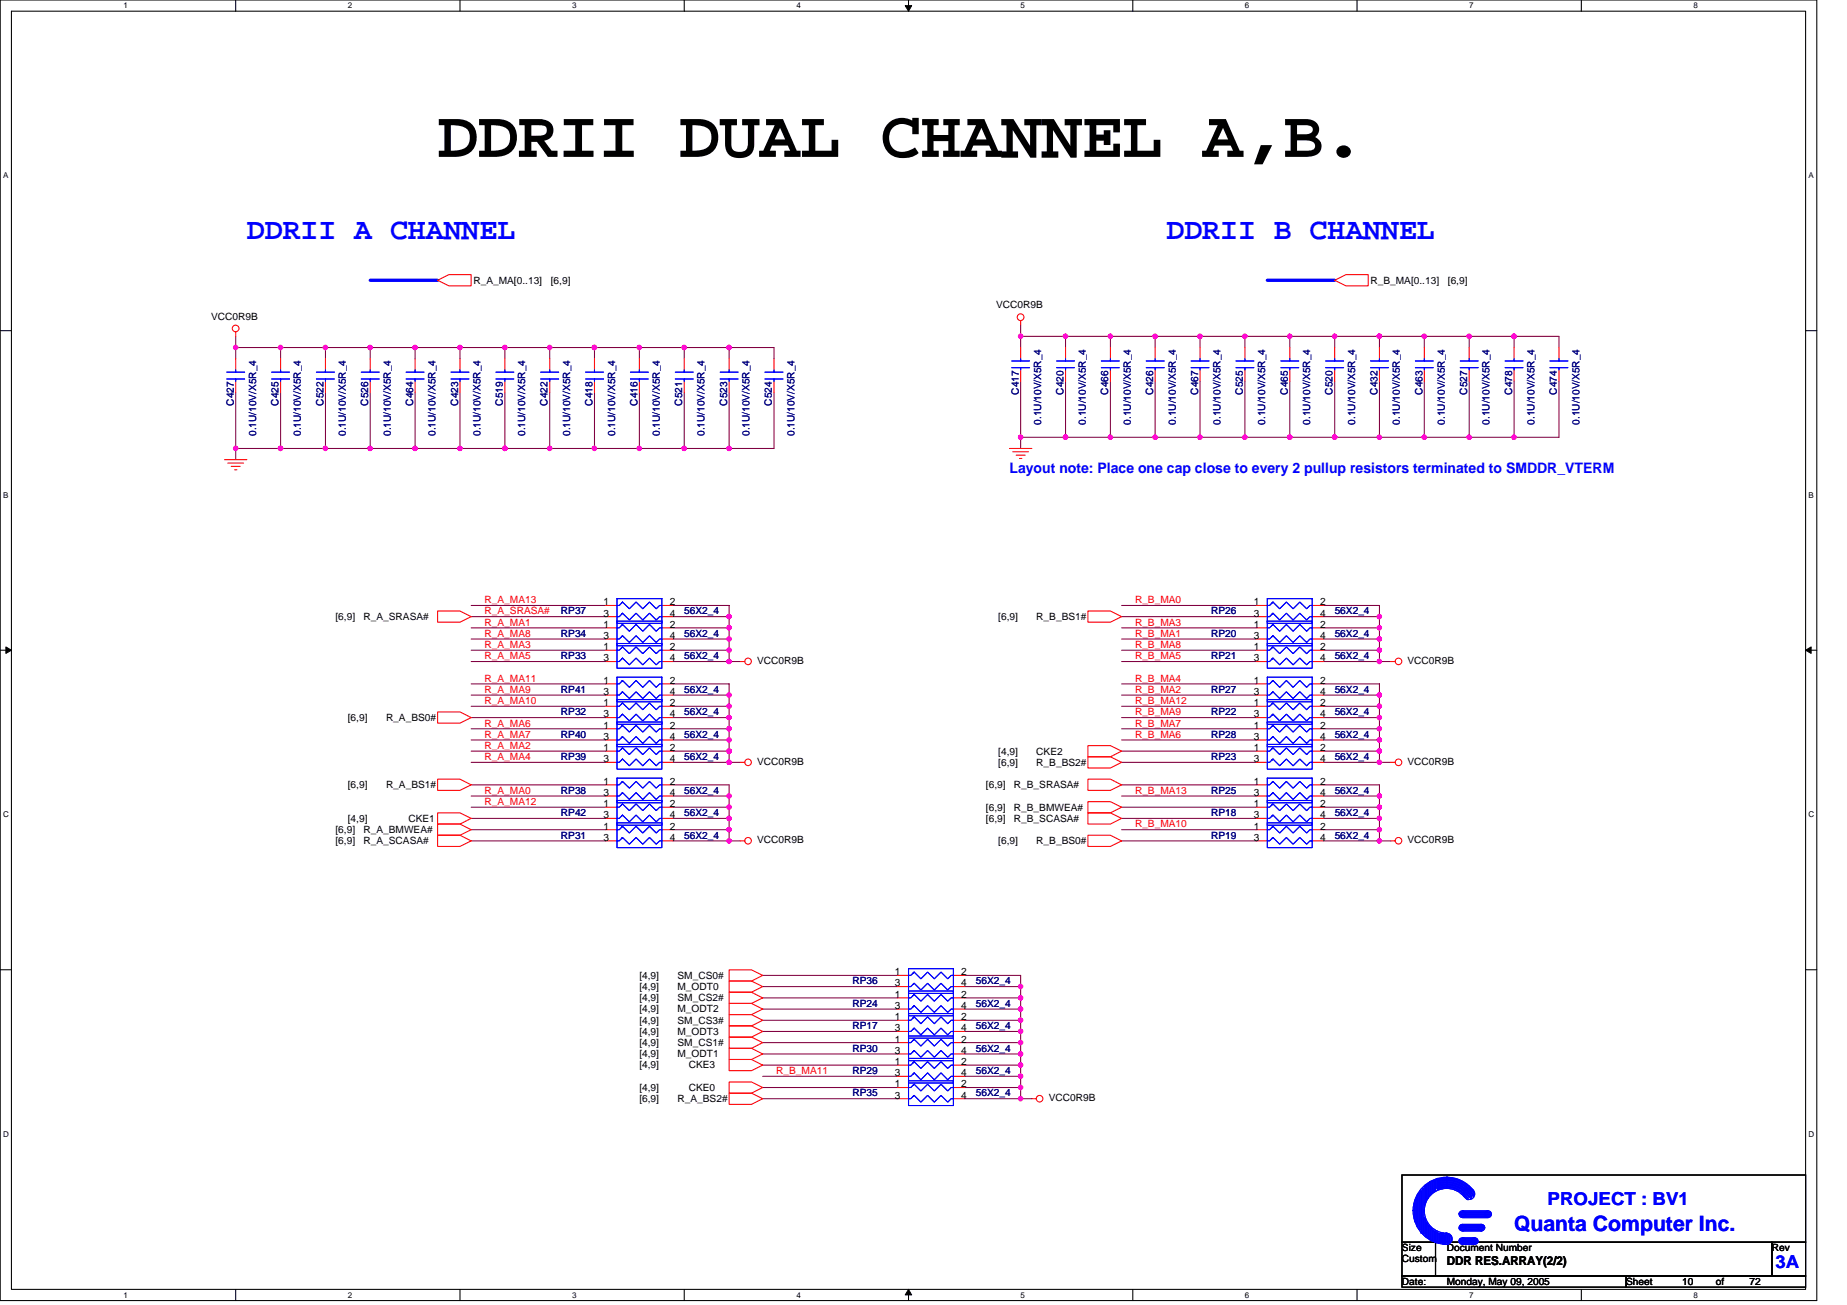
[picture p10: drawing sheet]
<svg xmlns="http://www.w3.org/2000/svg" width="297mm" height="210mm" viewBox="0 0 297 210" stroke-linecap="round" stroke-linejoin="round" font-family="sans-serif">
<path d="M0 0h292.2v209.2h-292.2zM1.8 1.8h288.6v205.6h-288.6z" fill="none" stroke="#000" stroke-width=".17"/>
<g fill="#fff">
<path d="M19.9 .2h.7v1.4h-.7z"/>
<path d="M19.9 207.6h.7v1.4h-.7z"/>
</g>
<path d="M37.9 0v1.8M37.9 207.4v1.8" fill="none" stroke="#000" stroke-width=".17"/>
<g fill="#fff">
<path d="M55.9 .2h.8v1.4h-.8z"/>
<path d="M55.9 207.6h.8v1.4h-.8z"/>
</g>
<path d="M74 0v1.8M74 207.4v1.8" fill="none" stroke="#000" stroke-width=".17"/>
<g fill="#fff">
<path d="M92 .2h.7v1.4h-.7z"/>
<path d="M92 207.6h.7v1.4h-.7z"/>
</g>
<path d="M110 0v1.8M110 207.4v1.8" fill="none" stroke="#000" stroke-width=".17"/>
<g fill="#fff">
<path d="M128.1 .2h.7v1.4h-.7z"/>
<path d="M128.1 207.6h.7v1.4h-.7z"/>
</g>
<path d="M146.1 0v1.8M146.1 207.4v1.8" fill="none" stroke="#000" stroke-width=".17"/>
<path d="M145.6 .9h1l-.5 .9zM146.1 207.4l.5 .9h-1z" fill="#000" stroke="#000" stroke-width=".16"/>
<g fill="#fff">
<path d="M164.1 .2h.8v1.4h-.8z"/>
<path d="M164.1 207.6h.8v1.4h-.8z"/>
</g>
<path d="M182.2 0v1.8M182.2 207.4v1.8" fill="none" stroke="#000" stroke-width=".17"/>
<g fill="#fff">
<path d="M200.2 .2h.7v1.4h-.7z"/>
<path d="M200.2 207.6h.7v1.4h-.7z"/>
</g>
<path d="M218.2 0v1.8M218.2 207.4v1.8" fill="none" stroke="#000" stroke-width=".17"/>
<g fill="#fff">
<path d="M236.3 .2h.7v1.4h-.7z"/>
<path d="M236.3 207.6h.7v1.4h-.7z"/>
</g>
<path d="M254.3 0v1.8M254.3 207.4v1.8" fill="none" stroke="#000" stroke-width=".17"/>
<g fill="#fff">
<path d="M272.3 .2h.8v1.4h-.8z"/>
<path d="M272.3 207.6h.8v1.4h-.8z"/>
<path d="M.5 27.5h.9v1.4h-.9z"/>
<path d="M290.8 27.5h.9v1.4h-.9z"/>
<path d="M.5 78.9h.9v1.4h-.9z"/>
<path d="M290.8 78.9h.9v1.4h-.9z"/>
</g>
<path d="M0 53.2h1.8M290.4 53.2h1.8" fill="none" stroke="#000" stroke-width=".17"/>
<g fill="#fff">
<path d="M.5 130.3h.9v1.4h-.9z"/>
<path d="M290.8 130.3h1v1.4h-1z"/>
</g>
<path d="M0 104.6h1.8M290.4 104.6h1.8" fill="none" stroke="#000" stroke-width=".17"/>
<path d="M.9 104.1l.9 .5-.9 .5zM290.4 104.6l.9-.5v1z" fill="#000" stroke="#000" stroke-width=".16"/>
<g fill="#fff">
<path d="M.5 181.7h.9v1.4h-.9z"/>
<path d="M290.8 181.7h1v1.4h-1z"/>
</g>
<path d="M0 156h1.8M290.4 156h1.8M225.5 189h64.9v10.8h-64.9zM225.5 199.8h5.4v5.4h-5.4zM230.9 199.8h54.1v5.4h-54.1zM285 199.8h5.4v5.4h-5.4zM225.5 205.2h36v1.8h-36zM261.5 205.2h28.9v1.8h-28.9z" fill="none" stroke="#000" stroke-width=".17"/>
<path d="M59.5 45.1h10.9M203.8 45.1h10.8" fill="none" stroke="#00f" stroke-width=".53"/>
<g fill="none" stroke="#800040" stroke-width=".17">
<path d="M37.9 55.9h86.6v1.8M37.9 54.1v3.6M45.1 55.9v1.8M52.3 55.9v1.8M59.5 55.9v1.8M66.8 55.9v1.8M74 55.9v1.8M81.2 55.9v1.8M88.4 55.9v1.8M95.6 55.9v1.8M102.8 55.9v1.8M110 55.9v1.8"/>
<path d="M117.3 55.9v1.8M164.1 54.1h86.6v1.8M164.1 52.3v3.6M171.4 54.1v1.8M178.6 54.1v1.8M185.8 54.1v1.8M193 54.1v1.8M200.2 54.1v1.8M207.4 54.1v1.8M214.6 54.1v1.8M221.8 54.1v1.8M229.1 54.1v1.8"/>
<path d="M236.3 54.1v1.8M243.5 54.1v1.8M37.9 63.1v10.8M45.1 63.1v9M52.3 63.1v9M59.5 63.1v9M66.8 63.1v9M74 63.1v9M81.2 63.1v9M88.4 63.1v9M95.6 63.1v9M102.8 63.1v9"/>
<path d="M110 63.1v9M117.3 63.1v9M124.5 63.1v9h-86.6M164.1 61.3v10.8M171.4 61.3v9M178.6 61.3v9M185.8 61.3v9M193 61.3v9M200.2 61.3v9M207.4 61.3v9M214.6 61.3v9M221.8 61.3v9"/>
<path d="M229.1 61.3v9M236.3 61.3v9M243.5 61.3v9M250.7 61.3v9h-86.6M75.8 97.4h21.6M75.8 99.2h21.6M108.2 97.4h9.1v9M108.2 99.2h9.1M180.4 97.4h21.6M180.4 99.2h21.6M212.8 97.4h9v9M212.8 99.2h9"/>
<path d="M75.8 119h21.6M75.8 102.8h21.6M75.8 101h21.6M75.8 104.6h21.6M75.8 106.4h21.6M75.8 110h21.6M75.8 111.8h21.6M75.8 115.4h21.6M75.8 113.6h21.6M75.8 117.2h21.6M108.2 110h9.1v12.6M108.2 119h9.1"/>
<path d="M108.2 102.8h9.1M108.2 101h9.1M108.2 104.6h9.1M108.2 106.4h10.9M108.2 111.8h9.1M108.2 115.4h9.1M108.2 113.6h9.1M108.2 117.2h9.1M180.4 119h21.6M180.4 102.8h21.6M180.4 101h21.6M180.4 104.6h21.6"/>
<path d="M180.4 106.4h21.6M180.4 110h21.6M180.4 111.8h21.6M180.4 115.4h21.6M180.4 113.6h21.6M180.4 117.2h21.6M212.8 110h9v12.6M212.8 119h9M212.8 102.8h9M212.8 101h9M212.8 104.6h9M212.8 106.4h10.9"/>
<path d="M212.8 111.8h9M212.8 115.4h9M212.8 113.6h9M212.8 117.2h9M75.8 135.3h21.6M75.8 128h21.6M75.8 131.6h21.6M75.8 122.6h21.6M75.8 120.8h21.6M75.8 133.5h21.6M75.8 126.2h21.6M75.8 129.8h21.6"/>
<path d="M108.2 126.2h9.1v9.1M108.2 135.3h10.9M108.2 128h9.1M108.2 131.6h9.1M108.2 122.6h10.9M108.2 120.8h9.1M108.2 133.5h9.1M108.2 129.8h9.1M180.4 135.3h21.6M180.4 128h21.6M180.4 131.6h21.6M180.4 122.6h21.6"/>
<path d="M180.4 120.8h21.6M180.4 133.5h21.6M180.4 126.2h21.6M180.4 129.8h21.6M212.8 126.2h9v9.1M212.8 135.3h10.9M212.8 128h9M212.8 131.6h9M212.8 122.6h10.9M212.8 120.8h9M212.8 133.5h9M212.8 129.8h9"/>
<path d="M122.7 158.7h21.6M122.7 156.9h21.6M155.1 156.9h9v19.8M155.1 158.7h9M122.7 164.1h21.6M122.7 162.3h21.6M122.7 160.5h21.6M122.7 173.1h21.6M122.7 174.9h21.6M122.7 167.7h21.6M122.7 176.7h21.6M122.7 171.3h21.6"/>
<path d="M122.7 165.9h21.6M122.7 169.5h21.6M155.1 164.1h9M155.1 162.3h9M155.1 160.5h9M155.1 173.1h9M155.1 174.9h9M155.1 167.7h9M155.1 176.7h10.8M155.1 171.3h9M155.1 165.9h9M155.1 169.5h9"/>
</g>
<g fill="#f0f" stroke="#f0f" stroke-width=".17">
<circle cx="37.9" cy="55.9" r=".35"/>
<circle cx="95.6" cy="55.9" r=".35"/>
<circle cx="45.1" cy="72.1" r=".35"/>
<circle cx="37.9" cy="72.1" r=".35"/>
<circle cx="59.5" cy="72.1" r=".35"/>
<circle cx="81.2" cy="72.1" r=".35"/>
<circle cx="74" cy="72.1" r=".35"/>
<circle cx="74" cy="55.9" r=".35"/>
<circle cx="81.2" cy="55.9" r=".35"/>
<circle cx="66.7" cy="72.1" r=".35"/>
<circle cx="59.5" cy="55.9" r=".35"/>
<circle cx="66.7" cy="55.9" r=".35"/>
<circle cx="45.1" cy="55.9" r=".35"/>
<circle cx="52.3" cy="55.9" r=".35"/>
<circle cx="95.6" cy="72.1" r=".35"/>
<circle cx="52.3" cy="72.1" r=".35"/>
<circle cx="88.4" cy="55.9" r=".35"/>
<circle cx="229" cy="54.1" r=".35"/>
<circle cx="200.2" cy="54.1" r=".35"/>
<circle cx="207.4" cy="54.1" r=".35"/>
<circle cx="185.8" cy="54.1" r=".35"/>
<circle cx="193" cy="54.1" r=".35"/>
<circle cx="178.6" cy="70.3" r=".35"/>
<circle cx="171.3" cy="54.1" r=".35"/>
<circle cx="178.6" cy="54.1" r=".35"/>
<circle cx="207.4" cy="70.3" r=".35"/>
<circle cx="214.6" cy="54.1" r=".35"/>
<circle cx="221.8" cy="54.1" r=".35"/>
<circle cx="214.6" cy="70.3" r=".35"/>
<circle cx="185.8" cy="70.3" r=".35"/>
<circle cx="221.8" cy="70.3" r=".35"/>
<circle cx="164.1" cy="54.1" r=".35"/>
<circle cx="200.2" cy="70.3" r=".35"/>
<circle cx="164.1" cy="70.3" r=".35"/>
<circle cx="171.3" cy="70.3" r=".35"/>
<circle cx="88.4" cy="72.1" r=".35"/>
<circle cx="193" cy="70.3" r=".35"/>
<circle cx="102.8" cy="72.1" r=".35"/>
<circle cx="110" cy="72.1" r=".35"/>
<circle cx="102.8" cy="55.9" r=".35"/>
<circle cx="110" cy="55.9" r=".35"/>
<circle cx="117.2" cy="55.9" r=".35"/>
<circle cx="117.2" cy="72.1" r=".35"/>
<circle cx="229" cy="70.3" r=".35"/>
<circle cx="236.3" cy="70.3" r=".35"/>
<circle cx="236.3" cy="54.1" r=".35"/>
<circle cx="243.5" cy="54.1" r=".35"/>
<circle cx="243.5" cy="70.3" r=".35"/>
<circle cx="117.2" cy="135.2" r=".35"/>
<circle cx="117.2" cy="120.8" r=".35"/>
<circle cx="117.2" cy="119" r=".35"/>
<circle cx="117.2" cy="102.8" r=".35"/>
<circle cx="117.2" cy="104.6" r=".35"/>
<circle cx="117.2" cy="115.4" r=".35"/>
<circle cx="117.2" cy="113.6" r=".35"/>
<circle cx="117.2" cy="117.2" r=".35"/>
<circle cx="117.2" cy="122.6" r=".35"/>
<circle cx="117.2" cy="133.4" r=".35"/>
<circle cx="117.2" cy="128" r=".35"/>
<circle cx="117.2" cy="129.8" r=".35"/>
<circle cx="117.2" cy="131.6" r=".35"/>
<circle cx="117.2" cy="101" r=".35"/>
<circle cx="221.8" cy="128" r=".35"/>
<circle cx="221.8" cy="135.2" r=".35"/>
<circle cx="221.8" cy="106.4" r=".35"/>
<circle cx="221.8" cy="104.6" r=".35"/>
<circle cx="221.8" cy="120.8" r=".35"/>
<circle cx="221.8" cy="119" r=".35"/>
<circle cx="221.8" cy="122.6" r=".35"/>
<circle cx="221.8" cy="102.8" r=".35"/>
<circle cx="221.8" cy="115.4" r=".35"/>
<circle cx="221.8" cy="117.2" r=".35"/>
<circle cx="221.8" cy="113.6" r=".35"/>
<circle cx="221.8" cy="131.6" r=".35"/>
<circle cx="221.8" cy="99.2" r=".35"/>
<circle cx="221.8" cy="129.8" r=".35"/>
<circle cx="221.8" cy="133.4" r=".35"/>
<circle cx="221.8" cy="111.8" r=".35"/>
<circle cx="117.2" cy="111.8" r=".35"/>
<circle cx="117.2" cy="99.2" r=".35"/>
<circle cx="117.2" cy="106.4" r=".35"/>
<circle cx="221.8" cy="101" r=".35"/>
<circle cx="164.1" cy="158.7" r=".35"/>
<circle cx="164.1" cy="171.3" r=".35"/>
<circle cx="164.1" cy="167.7" r=".35"/>
<circle cx="164.1" cy="176.7" r=".35"/>
<circle cx="164.1" cy="174.9" r=".35"/>
<circle cx="164.1" cy="165.9" r=".35"/>
<circle cx="164.1" cy="162.3" r=".35"/>
<circle cx="164.1" cy="169.5" r=".35"/>
<circle cx="164.1" cy="164.1" r=".35"/>
<circle cx="164.1" cy="160.5" r=".35"/>
<circle cx="164.1" cy="173.1" r=".35"/>
</g>
<g fill="none" stroke="#f00" stroke-width=".17">
<path d="M37.9 53.4v.7M37.9 57.7v1.8M45.1 57.7v1.8M52.3 57.7v1.8M59.5 57.7v1.8M66.8 57.7v1.8M70.4 45.1l1.8-.9h3.6v1.8h-3.6zM74 57.7v1.8M81.2 57.7v1.8M88.4 57.7v1.8M95.6 57.7v1.8M102.8 57.7v1.8"/>
<path d="M110 57.7v1.8M117.3 57.7v1.8M124.5 57.7v1.8M164.1 51.6v.7M164.1 55.9v1.8M164.1 59.5v1.8M171.4 55.9v1.8M171.4 59.5v1.8M178.6 55.9v1.8M178.6 59.5v1.8M185.8 55.9v1.8M185.8 59.5v1.8"/>
<path d="M193 55.9v1.8M193 59.5v1.8M200.2 55.9v1.8M200.2 59.5v1.8M207.4 55.9v1.8M207.4 59.5v1.8M214.6 45.1l1.8-.9h3.6v1.8h-3.6zM214.6 55.9v1.8M214.6 59.5v1.8M221.8 55.9v1.8M221.8 59.5v1.8M229.1 55.9v1.8"/>
<path d="M229.1 59.5v1.8M236.3 55.9v1.8M236.3 59.5v1.8M243.5 55.9v1.8M243.5 59.5v1.8M250.7 55.9v1.8M250.7 59.5v1.8M36.1 73.9h3.6M36.6 74.5h2.6M37.2 75h1.4M37.7 75.6h.4M37.9 61.3v1.8"/>
<path d="M45.1 61.3v1.8M52.3 61.3v1.8M59.5 61.3v1.8M66.8 61.3v1.8M74 61.3v1.8M81.2 61.3v1.8M88.4 61.3v1.8M95.6 61.3v1.8M102.8 61.3v1.8M110 61.3v1.8M117.3 61.3v1.8M124.5 61.3v1.8"/>
<path d="M162.3 72.1h3.6M162.9 72.7h2.5M163.4 73.2h1.5M164 73.7h.3M70.4 98.3h3.6l1.8 .9-1.8 .9h-3.6zM97.4 97.4h1.8M97.4 99.2h1.8M106.4 97.4h1.8M106.4 99.2h1.8M175 98.3h3.6l1.8 .9-1.8 .9h-3.6zM202 97.4h1.8M202 99.2h1.8"/>
<path d="M211 97.4h1.8M211 99.2h1.8M70.4 114.5h3.6l1.8 .9-1.8 .9h-3.6zM97.4 106.4h1.8M97.4 110h1.8M97.4 111.8h1.8M97.4 101h1.8M97.4 102.8h1.8M97.4 104.6h1.8M97.4 117.2h1.8M97.4 119h1.8M97.4 113.6h1.8"/>
<path d="M97.4 115.4h1.8M106.4 106.4h1.8M106.4 110h1.8M106.4 111.8h1.8M106.4 101h1.8M106.4 102.8h1.8M106.4 104.6h1.8M106.4 117.2h1.8M106.4 119h1.8M106.4 113.6h1.8M106.4 115.4h1.8M119.1 106.4h.7"/>
<path d="M175 119.9h3.6l1.8 .9-1.8 .9h-3.6zM202 106.4h1.8M202 110h1.8M202 111.8h1.8M202 101h1.8M202 102.8h1.8M202 104.6h1.8M202 117.2h1.8M202 119h1.8M202 113.6h1.8M202 115.4h1.8M211 106.4h1.8"/>
<path d="M211 110h1.8M211 111.8h1.8M211 101h1.8M211 102.8h1.8M211 104.6h1.8M211 117.2h1.8M211 119h1.8M211 113.6h1.8M211 115.4h1.8M223.7 106.4h.7M70.4 125.3h3.6l1.8 .9-1.8 .9h-3.6zM70.4 130.7h3.6l1.8 .9-1.8 .9h-3.6z"/>
<path d="M70.4 132.5h3.6l1.8 1-1.8 .8h-3.6zM70.4 134.3h3.6l1.8 1-1.8 .8h-3.6zM97.4 122.6h1.8M97.4 135.3h1.8M97.4 129.8h1.8M97.4 131.6h1.8M97.4 120.8h1.8M97.4 133.5h1.8M97.4 126.2h1.8M97.4 128h1.8M106.4 122.6h1.8M106.4 135.3h1.8"/>
<path d="M106.4 129.8h1.8M106.4 131.6h1.8M106.4 120.8h1.8M106.4 133.5h1.8M106.4 126.2h1.8M106.4 128h1.8M119.1 122.6h.7M119.1 135.3h.7M175 121.7h3.6l1.8 .9-1.8 .9h-3.6zM175 125.3h3.6l1.8 .9-1.8 .9h-3.6zM175 128.9h3.6l1.8 .9-1.8 .9h-3.6zM175 130.7h3.6l1.8 .9-1.8 .9h-3.6z"/>
<path d="M175 134.3h3.6l1.8 1-1.8 .8h-3.6zM202 122.6h1.8M202 135.3h1.8M202 129.8h1.8M202 131.6h1.8M202 120.8h1.8M202 133.5h1.8M202 126.2h1.8M202 128h1.8M211 122.6h1.8M211 135.3h1.8M211 129.8h1.8"/>
<path d="M211 131.6h1.8M211 120.8h1.8M211 133.5h1.8M211 126.2h1.8M211 128h1.8M223.7 122.6h.7M223.7 135.3h.7M117.3 159.6h3.6l1.8 .9-1.8 .9h-3.6zM117.3 156h3.6l1.8 .9-1.8 .9h-3.6zM117.3 157.8h3.6l1.8 .9-1.8 .9h-3.6zM144.3 156.9h1.8M144.3 158.7h1.8"/>
<path d="M153.3 156.9h1.8M153.3 158.7h1.8M117.3 161.4h3.6l1.8 .9-1.8 .9h-3.6zM117.3 163.2h3.6l1.8 .9-1.8 .9h-3.6zM117.3 165h3.6l1.8 .9-1.8 .9h-3.6zM117.3 166.8h3.6l1.8 .9-1.8 .9h-3.6zM117.3 168.6h3.6l1.8 .9-1.8 .9h-3.6zM117.3 170.4h3.6l1.8 .9-1.8 .9h-3.6zM117.3 174h3.6l1.8 .9-1.8 .9h-3.6zM117.3 175.8h3.6l1.8 .9-1.8 .9h-3.6zM144.3 176.7h1.8M144.3 174.9h1.8"/>
<path d="M144.3 164.1h1.8M144.3 165.9h1.8M144.3 160.5h1.8M144.3 162.3h1.8M144.3 167.7h1.8M144.3 169.5h1.8M144.3 171.3h1.8M144.3 173.1h1.8M153.3 176.7h1.8M153.3 174.9h1.8M153.3 164.1h1.8M153.3 165.9h1.8"/>
<path d="M153.3 160.5h1.8M153.3 162.3h1.8M153.3 167.7h1.8M153.3 169.5h1.8M153.3 171.3h1.8M153.3 173.1h1.8M165.9 176.7h.8"/>
<circle cx="37.9" cy="52.8" r=".54"/>
<circle cx="164.1" cy="51" r=".54"/>
<circle cx="120.3" cy="106.4" r=".53"/>
<circle cx="224.9" cy="106.4" r=".53"/>
<circle cx="120.3" cy="135.2" r=".53"/>
<circle cx="120.3" cy="122.6" r=".53"/>
<circle cx="224.9" cy="135.2" r=".53"/>
<circle cx="224.9" cy="122.6" r=".53"/>
<circle cx="167.2" cy="176.7" r=".53"/>
</g>
<g fill="none" stroke="#00f" stroke-width=".17">
<path d="M36.5 59.9h2.8M37.9 59.5v.4M43.7 59.9h2.9M45.1 59.5v.4M50.9 59.9h2.9M52.3 59.5v.4M58.1 59.9h2.9M59.5 59.5v.4M65.3 59.9h2.9M66.8 59.5v.4M72.5 59.9h2.9M74 59.5v.4"/>
<path d="M79.8 59.9h2.8M81.2 59.5v.4M86.9 59.9h2.9M88.4 59.5v.4M94.2 59.9h2.9M95.6 59.5v.4M101.4 59.9h2.9M102.8 59.5v.4M108.6 59.9h2.9M110 59.5v.4M115.8 59.9h2.9M117.3 59.5v.4"/>
<path d="M123 59.9h2.9M124.5 59.5v.4M162.7 59.1h2.9M162.7 58.1h2.9M164.1 57.7v.4M164.1 59.1v.4M169.9 59.1h2.9M169.9 58.1h2.9M171.4 57.7v.4M171.4 59.1v.4M177.1 59.1h2.9M177.1 58.1h2.9"/>
<path d="M178.6 57.7v.4M178.6 59.1v.4M184.3 59.1h2.9M184.3 58.1h2.9M185.8 57.7v.4M185.8 59.1v.4M191.6 59.1h2.8M191.6 58.1h2.8M193 57.7v.4M193 59.1v.4M198.8 59.1h2.9M198.8 58.1h2.9"/>
<path d="M200.2 57.7v.4M200.2 59.1v.4M206 59.1h2.9M206 58.1h2.9M207.4 57.7v.4M207.4 59.1v.4M213.2 59.1h2.9M213.2 58.1h2.9M214.6 57.7v.4M214.6 59.1v.4M220.4 59.1h2.9M220.4 58.1h2.9"/>
<path d="M221.8 57.7v.4M221.8 59.1v.4M227.6 59.1h2.9M227.6 58.1h2.9M229.1 57.7v.4M229.1 59.1v.4M234.8 59.1h2.9M234.8 58.1h2.9M236.3 57.7v.4M236.3 59.1v.4M242.1 59.1h2.8M242.1 58.1h2.8"/>
<path d="M243.5 57.7v.4M243.5 59.1v.4M249.3 59.1h2.9M249.3 58.1h2.9M250.7 57.7v.4M250.7 59.1v.4M36.5 61h2.8M37.9 61v.3M43.7 61h2.9M45.1 61v.3M50.9 61h2.9M52.3 61v.3"/>
<path d="M58.1 61h2.9M59.5 61v.3M65.3 61h2.9M66.8 61v.3M72.5 61h2.9M74 61v.3M79.8 61h2.8M81.2 61v.3M86.9 61h2.9M88.4 61v.3M94.2 61h2.9M95.6 61v.3"/>
<path d="M101.4 61h2.9M102.8 61v.3M108.6 61h2.9M110 61v.3M115.8 61h2.9M117.3 61v.3M123 61h2.9M124.5 61v.3M99.2 97.4h.4l.5-.6 1.1 1.1 1.1-1.1 1.1 1.1 1.1-1.1 1 1.1 .6-.5h.3M99.2 99.2h.4l.5-.6 1.1 1.1 1.1-1.1 1.1 1.1 1.1-1.1 1 1.1 .6-.5h.3M99.2 96.3h7.2v4h-7.2zM99.2 99.9h7.2v4h-7.2z"/>
<path d="M100.1 96.8l-.2 .2M100.1 98.6l-.2 .2M203.8 99.9h7.2v4h-7.2zM203.8 97.4h.4l.5-.6 1.1 1.1 1.1-1.1 1.1 1.1 1-1.1 1.1 1.1 .6-.5h.3M203.8 99.2h.4l.5-.6 1.1 1.1 1.1-1.1 1.1 1.1 1-1.1 1.1 1.1 .6-.5h.3M203.8 96.3h7.2v4h-7.2zM204.7 96.8l-.2 .2M204.7 98.6l-.2 .2M99.2 117.2h.4l.5-.5 1.1 1.1 1.1-1.1 1.1 1.1 1.1-1.1 1 1.1 .6-.6h.3M99.2 119h.4l.5-.5 1.1 1.1 1.1-1.1 1.1 1.1 1.1-1.1 1 1.1 .6-.6h.3M99.2 116.1h7.2v4h-7.2zM99.2 110h.4l.5-.5 1.1 1.1 1.1-1.1 1.1 1.1 1.1-1.1 1 1.1 .6-.6h.3"/>
<path d="M99.2 111.8h.4l.5-.5 1.1 1.1 1.1-1.1 1.1 1.1 1.1-1.1 1 1.1 .6-.6h.3M99.2 108.9h7.2v4h-7.2zM99.2 119.7h7.2v4h-7.2zM99.2 113.6h.4l.5-.5 1.1 1.1 1.1-1.1 1.1 1.1 1.1-1.1 1 1.1 .6-.6h.3M99.2 115.4h.4l.5-.5 1.1 1.1 1.1-1.1 1.1 1.1 1.1-1.1 1 1.1 .6-.6h.3M99.2 112.5h7.2v4h-7.2zM99.2 104.6h.4l.5-.5 1.1 1 1.1-1 1.1 1 1.1-1 1 1 .6-.5h.3M99.2 106.4h.4l.5-.5 1.1 1 1.1-1 1.1 1 1.1-1 1 1 .6-.5h.3M99.2 103.5h7.2v4h-7.2zM99.2 101h.4l.5-.6 1.1 1.1 1.1-1.1 1.1 1.1 1.1-1.1 1 1.1 .6-.5h.3M99.2 102.8h.4l.5-.5 1.1 1 1.1-1 1.1 1 1.1-1 1 1 .6-.5h.3M100.1 116.7l-.2 .2"/>
<path d="M100.1 118.5l-.2 .2M100.1 109.5l-.2 .1M100.1 111.3l-.2 .1M100.1 113.1l-.2 .1M100.1 114.9l-.2 .2M100.1 104.1l-.2 .1M100.1 105.9l-.2 .1M100.1 100.4l-.2 .2M100.1 102.3l-.2 .1M203.8 110h.4l.5-.5 1.1 1.1 1.1-1.1 1.1 1.1 1-1.1 1.1 1.1 .6-.6h.3M203.8 111.8h.4l.5-.5 1.1 1.1 1.1-1.1 1.1 1.1 1-1.1 1.1 1.1 .6-.6h.3M203.8 108.9h7.2v4h-7.2z"/>
<path d="M203.8 101h.4l.5-.6 1.1 1.1 1.1-1.1 1.1 1.1 1-1.1 1.1 1.1 .6-.5h.3M203.8 102.8h.4l.5-.5 1.1 1 1.1-1 1.1 1 1-1 1.1 1 .6-.5h.3M203.8 104.6h.4l.5-.5 1.1 1 1.1-1 1.1 1 1-1 1.1 1 .6-.5h.3M203.8 106.4h.4l.5-.5 1.1 1 1.1-1 1.1 1 1-1 1.1 1 .6-.5h.3M203.8 103.5h7.2v4h-7.2zM203.8 117.2h.4l.5-.5 1.1 1.1 1.1-1.1 1.1 1.1 1-1.1 1.1 1.1 .6-.6h.3M203.8 119h.4l.5-.5 1.1 1.1 1.1-1.1 1.1 1.1 1-1.1 1.1 1.1 .6-.6h.3M203.8 116.1h7.2v4h-7.2zM203.8 119.7h7.2v4h-7.2zM203.8 113.6h.4l.5-.5 1.1 1.1 1.1-1.1 1.1 1.1 1-1.1 1.1 1.1 .6-.6h.3M203.8 115.4h.4l.5-.5 1.1 1.1 1.1-1.1 1.1 1.1 1-1.1 1.1 1.1 .6-.6h.3M203.8 112.5h7.2v4h-7.2z"/>
<path d="M204.7 109.5l-.2 .1M204.7 111.3l-.2 .1M204.7 100.4l-.2 .2M204.7 102.3l-.2 .1M204.7 104.1l-.2 .1M204.7 105.9l-.2 .1M204.7 116.7l-.2 .2M204.7 118.5l-.2 .2M204.7 114.9l-.2 .2M204.7 113.1l-.2 .1M99.2 120.8h.4l.5-.5 1.1 1.1 1.1-1.1 1.1 1.1 1.1-1.1 1 1.1 .6-.6h.3M99.2 122.6h.4l.5-.5 1.1 1.1 1.1-1.1 1.1 1.1 1.1-1.1 1 1.1 .6-.6h.3"/>
<path d="M99.2 126.2h.4l.5-.5 1.1 1.1 1.1-1.1 1.1 1.1 1.1-1.1 1 1.1 .6-.6h.3M99.2 128h.4l.5-.5 1.1 1.1 1.1-1.1 1.1 1.1 1.1-1.1 1 1.1 .6-.6h.3M99.2 125.2h7.2v3.9h-7.2zM99.2 133.5h.4l.5-.6 1.1 1.1 1.1-1.1 1.1 1.1 1.1-1.1 1 1.1 .6-.5h.3M99.2 135.3h.4l.5-.6 1.1 1.1 1.1-1.1 1.1 1.1 1.1-1.1 1 1.1 .6-.5h.3M99.2 132.4h7.2v3.9h-7.2zM99.2 129.8h.4l.5-.5 1.1 1.1 1.1-1.1 1.1 1.1 1.1-1.1 1 1.1 .6-.6h.3M99.2 131.6h.4l.5-.5 1.1 1.1 1.1-1.1 1.1 1.1 1.1-1.1 1 1.1 .6-.6h.3M99.2 128.8h7.2v3.9h-7.2zM100.1 120.3l-.2 .2M100.1 122.1l-.2 .2M100.1 125.7l-.2 .2"/>
<path d="M100.1 127.5l-.2 .2M100.1 132.9l-.2 .2M100.1 134.7l-.2 .2M100.1 129.3l-.2 .2M100.1 131.1l-.2 .2M203.8 129.8h.4l.5-.5 1.1 1.1 1.1-1.1 1.1 1.1 1-1.1 1.1 1.1 .6-.6h.3M203.8 131.6h.4l.5-.5 1.1 1.1 1.1-1.1 1.1 1.1 1-1.1 1.1 1.1 .6-.6h.3M203.8 128.8h7.2v3.9h-7.2zM203.8 120.8h.4l.5-.5 1.1 1.1 1.1-1.1 1.1 1.1 1-1.1 1.1 1.1 .6-.6h.3M203.8 122.6h.4l.5-.5 1.1 1.1 1.1-1.1 1.1 1.1 1-1.1 1.1 1.1 .6-.6h.3M203.8 133.5h.4l.5-.6 1.1 1.1 1.1-1.1 1.1 1.1 1-1.1 1.1 1.1 .6-.5h.3M203.8 135.3h.4l.5-.6 1.1 1.1 1.1-1.1 1.1 1.1 1-1.1 1.1 1.1 .6-.5h.3"/>
<path d="M203.8 132.4h7.2v3.9h-7.2zM203.8 126.2h.4l.5-.5 1.1 1.1 1.1-1.1 1.1 1.1 1-1.1 1.1 1.1 .6-.6h.3M203.8 128h.4l.5-.5 1.1 1.1 1.1-1.1 1.1 1.1 1-1.1 1.1 1.1 .6-.6h.3M203.8 125.2h7.2v3.9h-7.2zM204.7 129.3l-.2 .2M204.7 131.1l-.2 .2M204.7 120.3l-.2 .2M204.7 122.1l-.2 .2M204.7 132.9l-.2 .2M204.7 134.7l-.2 .2M204.7 125.7l-.2 .2M204.7 127.5l-.2 .2"/>
<path d="M146.1 159.4h7.2v4h-7.2zM146.1 156.9h.4l.5-.5 1.1 1 1.1-1 1.1 1 1-1 1.1 1 .6-.5h.3M146.1 158.7h.4l.5-.5 1.1 1 1.1-1 1.1 1 1-1 1.1 1 .6-.5h.3M146.1 155.8h7.2v4h-7.2zM147 160l-.2 .1M147 156.4l-.2 .1M147 158.2l-.2 .1M146.1 174.9h.4l.5-.5 1.1 1.1 1.1-1.1 1.1 1.1 1-1.1 1.1 1.1 .6-.6h.3M146.1 176.7h.4l.5-.5 1.1 1.1 1.1-1.1 1.1 1.1 1-1.1 1.1 1.1 .6-.6h.3M146.1 173.8h7.2v4h-7.2zM146.1 164.1h.4l.5-.5 1.1 1.1 1.1-1.1 1.1 1.1 1-1.1 1.1 1.1 .6-.6h.3M146.1 165.9h.4l.5-.5 1.1 1.1 1.1-1.1 1.1 1.1 1-1.1 1.1 1.1 .6-.6h.3"/>
<path d="M146.1 163h7.2v4h-7.2zM146.1 160.5h.4l.5-.5 1.1 1 1.1-1 1.1 1 1-1 1.1 1 .6-.5h.3M146.1 162.3h.4l.5-.5 1.1 1 1.1-1 1.1 1 1-1 1.1 1 .6-.5h.3M146.1 167.7h.4l.5-.5 1.1 1.1 1.1-1.1 1.1 1.1 1-1.1 1.1 1.1 .6-.6h.3M146.1 169.5h.4l.5-.5 1.1 1.1 1.1-1.1 1.1 1.1 1-1.1 1.1 1.1 .6-.6h.3M146.1 166.6h7.2v4h-7.2zM146.1 171.3h.4l.5-.5 1.1 1.1 1.1-1.1 1.1 1.1 1-1.1 1.1 1.1 .6-.6h.3M146.1 173.1h.4l.5-.5 1.1 1.1 1.1-1.1 1.1 1.1 1-1.1 1.1 1.1 .6-.6h.3M146.1 170.2h7.2v4h-7.2zM147 174.4l-.2 .2M147 176.2l-.2 .2M147 163.6l-.2 .1"/>
<path d="M147 165.4l-.2 .1M147 161.8l-.2 .1M147 167.2l-.2 .1M147 169l-.2 .2M147 170.8l-.2 .2M147 172.6l-.2 .2M227.5 193.5v2.5l.1 .6v-3.6l.2-.4v4.5l.2 .2v-5.1l.2-.3v5.8l.1 .1v-6.1l.2-.2v6.9M228.7 198.4v-7.1l.2-.1v7.3h.2v-2.6l.2 .3v2.5l.1 .2v-2.3l.2 .3v2.2l.2 .2v-2.2l.2 .2v2.2h.1v-2l.2 .2v1.9h.2v-1.8l.2 .2v1.6l.2 .2v-1.8l.2 .2v1.6h.1v-1.4M229.1 190.8v3.1l.2-.6v-2.5l.1-.2v2.4l.2-.2v-2.4l.2-.2v2.2l.2-.2v-2.1h.1v2l.2-.2v-1.8l.2-.2v1.8l.2-.2v-1.6l.2-.2v1.8M231.2 198.2v.2h.2v1.4h.2v-1.4h.2v1.6h-.4l.6-1.6v1.6l.1-.2v-1.4l.2 .3v1.3h.2v-1.5h.2v1.5h.2v-1.5h.1v1.5l.2-.2v-1.1l.2 .2v.7M231.2 189.5v1.8l-.1-.1v-1.5zM231.2 190.9a4.2 4.2 0 0 1 5 1.7"/>
<path d="M231.2 190.7l1.5-.3a4.3 4.3 0 0 1 3.8 2.4M231.2 190.5a4.5 4.5 0 0 1 5.5 2.3M231.2 190.3l1.5-.2a4.7 4.7 0 0 1 4 2.3M231.2 190.1a4.9 4.9 0 0 1 5.7 2.3M231.2 191.2a3.8 3.8 0 0 1 4.8 1.8M231.2 191.1l1.5-.3a4 4 0 0 1 3.5 2.2M231.4 189.9l1.3-.2a5 5 0 0 1 4.3 2.6M231.4 189.7a5.3 5.3 0 0 1 5.7 2.4M231.4 189.7v1.5M234.8 194.9h4.9v.2h-5v.2h5.2l-.2 .2h-4.9l.2 .2h4.7M234.8 197.1h3.8v.2h-3.8l-.1 .2h4.1l-.2 .2h-3.9l.3 .1h3.4M234.8 199.3h2.7v.2h-2.8v.1h3l-.2 .2h-2.8l.3 .2h2.5"/>
<path d="M235.2 199.1h2M235.2 198h3.1M235.2 196.9h3.1M235.2 195.9h4.1M235.2 194.8h4.1M235.5 192.5a3.6 3.6 0 0 0-2.8-1.3 3.6 3.6 0 0 0-3.6 3.5 3.6 3.6 0 0 0 3.6 3.7M236.9 191.4a5.4 5.4 0 0 0-4.2-2 5.4 5.4 0 0 0-5.4 5.3 5.4 5.4 0 0 0 5.4 5.5M235.2 200.2h2"/>
<circle cx="232.7" cy="199.3" r=".89"/>
<circle cx="235.2" cy="195.3" r=".53"/>
<circle cx="235.2" cy="197.5" r=".53"/>
<circle cx="235.2" cy="199.6" r=".53"/>
<circle cx="236.3" cy="192" r=".9"/>
<circle cx="237.2" cy="199.6" r=".53"/>
<circle cx="238.2" cy="197.5" r=".53"/>
<circle cx="239.3" cy="195.3" r=".53"/>
</g>
<text font-size="10.8" x="70.4" y="25.2">DDRII DUAL CHANNEL A,B.</text>
<g font-size="4.9" fill="#00f">
<text x="39.7" y="38.4">DDRII A CHANNEL</text>
<text x="187.6" y="38.4">DDRII B CHANNEL</text>
</g>
<text font-size="3.4" fill="#00f" x="243.5" y="197.9">Quanta Computer Inc.</text>
<g font-size="2.9" fill="#00f">
<text x="248.9" y="193.8">PROJECT : BV1</text>
<text x="285.5" y="203.9">3A</text>
</g>
<text font-size="2.3" fill="#00f" x="162.3" y="76.1">Layout note: Place one cap close to every 2 pullup resistors terminated to SMDDR_VTERM</text>
<text font-size="2" x="232.7" y="203.5">DDR RES.ARRAY(2/2)</text>
<g font-size="1.6">
<text x="76.1" y="45.6">R_A_MA[0..13]</text>
<text x="88.6" y="45.6">[6,9]</text>
<text x="220.4" y="45.6">R_B_MA[0..13]</text>
<text x="232.9" y="45.6">[6,9]</text>
<text x="33.9" y="51.4">VCC0R9B</text>
<text x="160.2" y="49.6">VCC0R9B</text>
<text x="54" y="99.7">[6,9]</text>
<text x="58.5" y="99.7">R_A_SRASA#</text>
<text x="97" y="97.4">1</text>
<text x="97" y="99.2">3</text>
<text x="97" y="101">1</text>
<text x="107.7" y="97.4">2</text>
<text x="107.7" y="99.2">4</text>
<text x="107.7" y="101">2</text>
<text x="160.5" y="99.7">[6,9]</text>
<text x="166.7" y="99.7">R_B_BS1#</text>
<text x="201.6" y="101">1</text>
<text x="201.6" y="97.4">1</text>
<text x="201.6" y="99.2">3</text>
<text x="212.3" y="101">2</text>
<text x="212.3" y="97.4">2</text>
<text x="212.3" y="99.2">4</text>
<text x="97" y="104.6">1</text>
<text x="97" y="106.4">3</text>
<text x="97" y="102.8">3</text>
<text x="107.7" y="104.6">2</text>
<text x="107.7" y="106.4">4</text>
<text x="107.7" y="102.8">4</text>
<text x="121.8" y="106.7">VCC0R9B</text>
<text x="201.6" y="102.8">3</text>
<text x="201.6" y="104.6">1</text>
<text x="201.6" y="106.4">3</text>
<text x="212.3" y="102.8">4</text>
<text x="212.3" y="104.6">2</text>
<text x="212.3" y="106.4">4</text>
<text x="226.4" y="106.7">VCC0R9B</text>
<text x="97" y="110">1</text>
<text x="97" y="111.8">3</text>
<text x="97" y="113.6">1</text>
<text x="107.7" y="110">2</text>
<text x="107.7" y="111.8">4</text>
<text x="107.7" y="113.6">2</text>
<text x="201.6" y="110">1</text>
<text x="201.6" y="111.8">3</text>
<text x="201.6" y="113.6">1</text>
<text x="212.3" y="110">2</text>
<text x="212.3" y="111.8">4</text>
<text x="212.3" y="113.6">2</text>
<text x="55.9" y="116">[6,9]</text>
<text x="62.1" y="116">R_A_BS0#</text>
<text x="97" y="117.2">1</text>
<text x="97" y="119">3</text>
<text x="97" y="115.4">3</text>
<text x="107.7" y="117.2">2</text>
<text x="107.7" y="119">4</text>
<text x="107.7" y="115.4">4</text>
<text x="201.6" y="117.2">1</text>
<text x="201.6" y="119">3</text>
<text x="201.6" y="115.4">3</text>
<text x="212.3" y="117.2">2</text>
<text x="212.3" y="119">4</text>
<text x="212.3" y="115.4">4</text>
<text x="97" y="120.8">1</text>
<text x="97" y="122.6">3</text>
<text x="107.7" y="120.8">2</text>
<text x="107.7" y="122.6">4</text>
<text x="121.8" y="123">VCC0R9B</text>
<text x="160.5" y="121.4">[4,9]</text>
<text x="160.5" y="123.2">[6,9]</text>
<text x="166.7" y="121.4">CKE2</text>
<text x="166.7" y="123.2">R_B_BS2#</text>
<text x="201.6" y="120.8">1</text>
<text x="201.6" y="122.6">3</text>
<text x="212.3" y="120.8">2</text>
<text x="212.3" y="122.6">4</text>
<text x="226.4" y="123">VCC0R9B</text>
<text x="55.9" y="126.8">[6,9]</text>
<text x="62.1" y="126.8">R_A_BS1#</text>
<text x="97" y="126.2">1</text>
<text x="97" y="128">3</text>
<text x="97" y="129.8">1</text>
<text x="97" y="131.6">3</text>
<text x="107.7" y="126.2">2</text>
<text x="107.7" y="128">4</text>
<text x="107.7" y="129.8">2</text>
<text x="107.7" y="131.6">4</text>
<text x="158.6" y="126.8">[6,9]</text>
<text x="158.6" y="130.4">[6,9]</text>
<text x="163.1" y="126.8">R_B_SRASA#</text>
<text x="163.1" y="130.4">R_B_BMWEA#</text>
<text x="201.6" y="129.8">1</text>
<text x="201.6" y="131.6">3</text>
<text x="201.6" y="126.2">1</text>
<text x="201.6" y="128">3</text>
<text x="212.3" y="129.8">2</text>
<text x="212.3" y="131.6">4</text>
<text x="212.3" y="126.2">2</text>
<text x="212.3" y="128">4</text>
<text x="54" y="134">[6,9]</text>
<text x="54" y="135.8">[6,9]</text>
<text x="55.9" y="132.2">[4,9]</text>
<text x="58.5" y="134">R_A_BMWEA#</text>
<text x="58.5" y="135.8">R_A_SCASA#</text>
<text x="65.7" y="132.2">CKE1</text>
<text x="97" y="133.4">1</text>
<text x="97" y="135.2">3</text>
<text x="107.7" y="133.4">2</text>
<text x="107.7" y="135.2">4</text>
<text x="121.8" y="135.6">VCC0R9B</text>
<text x="158.6" y="132.2">[6,9]</text>
<text x="160.5" y="135.8">[6,9]</text>
<text x="163.1" y="132.2">R_B_SCASA#</text>
<text x="166.7" y="135.8">R_B_BS0#</text>
<text x="201.6" y="133.4">1</text>
<text x="201.6" y="135.2">3</text>
<text x="212.3" y="133.4">2</text>
<text x="212.3" y="135.2">4</text>
<text x="226.4" y="135.6">VCC0R9B</text>
<text x="102.8" y="161">[4,9]</text>
<text x="102.8" y="157.4">[4,9]</text>
<text x="102.8" y="159.2">[4,9]</text>
<text x="109" y="161">SM_CS2#</text>
<text x="109" y="157.4">SM_CS0#</text>
<text x="109" y="159.2">M_ODT0</text>
<text x="143.9" y="160.5">1</text>
<text x="143.9" y="156.9">1</text>
<text x="143.9" y="158.7">3</text>
<text x="154.6" y="160.5">2</text>
<text x="154.6" y="156.9">2</text>
<text x="154.6" y="158.7">4</text>
<text x="102.8" y="162.8">[4,9]</text>
<text x="102.8" y="164.6">[4,9]</text>
<text x="102.8" y="166.5">[4,9]</text>
<text x="109" y="162.8">M_ODT2</text>
<text x="109" y="164.6">SM_CS3#</text>
<text x="109" y="166.5">M_ODT3</text>
<text x="143.9" y="164.1">1</text>
<text x="143.9" y="165.9">3</text>
<text x="143.9" y="162.3">3</text>
<text x="143.9" y="167.7">1</text>
<text x="154.6" y="164.1">2</text>
<text x="154.6" y="165.9">4</text>
<text x="154.6" y="162.3">4</text>
<text x="154.6" y="167.7">2</text>
<text x="102.8" y="171.9">[4,9]</text>
<text x="102.8" y="168.3">[4,9]</text>
<text x="102.8" y="170.1">[4,9]</text>
<text x="109" y="168.3">SM_CS1#</text>
<text x="109" y="170.1">M_ODT1</text>
<text x="110.8" y="171.9">CKE3</text>
<text x="143.9" y="169.5">3</text>
<text x="143.9" y="171.3">1</text>
<text x="143.9" y="173.1">3</text>
<text x="154.6" y="169.5">4</text>
<text x="154.6" y="171.3">2</text>
<text x="154.6" y="173.1">4</text>
<text x="102.8" y="175.5">[4,9]</text>
<text x="102.8" y="177.3">[6,9]</text>
<text x="109" y="177.3">R_A_BS2#</text>
<text x="110.8" y="175.5">CKE0</text>
<text x="143.9" y="174.9">1</text>
<text x="143.9" y="176.7">3</text>
<text x="154.6" y="174.9">2</text>
<text x="154.6" y="176.7">4</text>
<text x="168.7" y="177.1">VCC0R9B</text>
<text x="225.5" y="203.1">Custom</text>
<text x="225.5" y="201.3">Size</text>
<text x="232.7" y="201.3">Document Number</text>
<text x="285" y="201.3">Rev</text>
<text x="225.5" y="206.7">Date:</text>
<text x="232.7" y="206.7">Monday, May 09, 2005</text>
<text x="261.5" y="206.7">Sheet</text>
<text x="270.5" y="206.7">10</text>
<text x="275.9" y="206.7">of</text>
<text x="281.4" y="206.7">72</text>
</g>
<g font-size="1.6" fill="#000080">
<text x="37.6" y="65.3" transform="rotate(-90 37.6 65.3)">C427</text>
<text x="44.8" y="65.3" transform="rotate(-90 44.8 65.3)">C425</text>
<text x="52" y="65.3" transform="rotate(-90 52 65.3)">C522</text>
<text x="59.2" y="65.3" transform="rotate(-90 59.2 65.3)">C526</text>
<text x="66.4" y="65.3" transform="rotate(-90 66.4 65.3)">C464</text>
<text x="73.7" y="65.3" transform="rotate(-90 73.7 65.3)">C423</text>
<text x="80.9" y="65.3" transform="rotate(-90 80.9 65.3)">C519</text>
<text x="88.1" y="65.3" transform="rotate(-90 88.1 65.3)">C422</text>
<text x="95.3" y="65.3" transform="rotate(-90 95.3 65.3)">C418</text>
<text x="102.5" y="65.3" transform="rotate(-90 102.5 65.3)">C416</text>
<text x="109.7" y="65.3" transform="rotate(-90 109.7 65.3)">C521</text>
<text x="116.9" y="65.3" transform="rotate(-90 116.9 65.3)">C523</text>
<text x="124.1" y="65.3" transform="rotate(-90 124.1 65.3)">C524</text>
<text x="163.8" y="63.5" transform="rotate(-90 163.8 63.5)">C417</text>
<text x="171" y="63.5" transform="rotate(-90 171 63.5)">C420</text>
<text x="178.2" y="63.5" transform="rotate(-90 178.2 63.5)">C466</text>
<text x="185.5" y="63.5" transform="rotate(-90 185.5 63.5)">C426</text>
<text x="192.7" y="63.5" transform="rotate(-90 192.7 63.5)">C467</text>
<text x="199.9" y="63.5" transform="rotate(-90 199.9 63.5)">C525</text>
<text x="207.1" y="63.5" transform="rotate(-90 207.1 63.5)">C465</text>
<text x="214.3" y="63.5" transform="rotate(-90 214.3 63.5)">C520</text>
<text x="221.5" y="63.5" transform="rotate(-90 221.5 63.5)">C432</text>
<text x="228.7" y="63.5" transform="rotate(-90 228.7 63.5)">C463</text>
<text x="236" y="63.5" transform="rotate(-90 236 63.5)">C527</text>
<text x="243.2" y="63.5" transform="rotate(-90 243.2 63.5)">C478</text>
<text x="250.4" y="63.5" transform="rotate(-90 250.4 63.5)">C474</text>
<text x="41.2" y="70.1" transform="rotate(-90 41.2 70.1)">0.1U/10V/X5R_4</text>
<text x="48.4" y="70.1" transform="rotate(-90 48.4 70.1)">0.1U/10V/X5R_4</text>
<text x="55.6" y="70.1" transform="rotate(-90 55.6 70.1)">0.1U/10V/X5R_4</text>
<text x="62.8" y="70.1" transform="rotate(-90 62.8 70.1)">0.1U/10V/X5R_4</text>
<text x="70" y="70.1" transform="rotate(-90 70 70.1)">0.1U/10V/X5R_4</text>
<text x="77.3" y="70.1" transform="rotate(-90 77.3 70.1)">0.1U/10V/X5R_4</text>
<text x="84.5" y="70.1" transform="rotate(-90 84.5 70.1)">0.1U/10V/X5R_4</text>
<text x="91.7" y="70.1" transform="rotate(-90 91.7 70.1)">0.1U/10V/X5R_4</text>
<text x="98.9" y="70.1" transform="rotate(-90 98.9 70.1)">0.1U/10V/X5R_4</text>
<text x="106.1" y="70.1" transform="rotate(-90 106.1 70.1)">0.1U/10V/X5R_4</text>
<text x="113.3" y="70.1" transform="rotate(-90 113.3 70.1)">0.1U/10V/X5R_4</text>
<text x="120.5" y="70.1" transform="rotate(-90 120.5 70.1)">0.1U/10V/X5R_4</text>
<text x="127.8" y="70.1" transform="rotate(-90 127.8 70.1)">0.1U/10V/X5R_4</text>
<text x="167.4" y="68.3" transform="rotate(-90 167.4 68.3)">0.1U/10V/X5R_4</text>
<text x="174.6" y="68.3" transform="rotate(-90 174.6 68.3)">0.1U/10V/X5R_4</text>
<text x="181.9" y="68.3" transform="rotate(-90 181.9 68.3)">0.1U/10V/X5R_4</text>
<text x="189.1" y="68.3" transform="rotate(-90 189.1 68.3)">0.1U/10V/X5R_4</text>
<text x="196.3" y="68.3" transform="rotate(-90 196.3 68.3)">0.1U/10V/X5R_4</text>
<text x="203.5" y="68.3" transform="rotate(-90 203.5 68.3)">0.1U/10V/X5R_4</text>
<text x="210.7" y="68.3" transform="rotate(-90 210.7 68.3)">0.1U/10V/X5R_4</text>
<text x="217.9" y="68.3" transform="rotate(-90 217.9 68.3)">0.1U/10V/X5R_4</text>
<text x="225.1" y="68.3" transform="rotate(-90 225.1 68.3)">0.1U/10V/X5R_4</text>
<text x="232.3" y="68.3" transform="rotate(-90 232.3 68.3)">0.1U/10V/X5R_4</text>
<text x="239.6" y="68.3" transform="rotate(-90 239.6 68.3)">0.1U/10V/X5R_4</text>
<text x="246.8" y="68.3" transform="rotate(-90 246.8 68.3)">0.1U/10V/X5R_4</text>
<text x="254" y="68.3" transform="rotate(-90 254 68.3)">0.1U/10V/X5R_4</text>
<text x="90.2" y="98.8">RP37</text>
<text x="110" y="98.8">56X2_4</text>
<text x="194.8" y="98.8">RP26</text>
<text x="214.6" y="98.8">56X2_4</text>
<text x="90.2" y="106">RP33</text>
<text x="90.2" y="102.4">RP34</text>
<text x="110" y="106">56X2_4</text>
<text x="110" y="102.4">56X2_4</text>
<text x="194.8" y="102.4">RP20</text>
<text x="194.8" y="106">RP21</text>
<text x="214.6" y="102.4">56X2_4</text>
<text x="214.6" y="106">56X2_4</text>
<text x="90.2" y="111.4">RP41</text>
<text x="110" y="111.4">56X2_4</text>
<text x="194.8" y="111.4">RP27</text>
<text x="214.6" y="111.4">56X2_4</text>
<text x="90.2" y="118.7">RP40</text>
<text x="90.2" y="115">RP32</text>
<text x="110" y="118.7">56X2_4</text>
<text x="110" y="115">56X2_4</text>
<text x="194.8" y="118.7">RP28</text>
<text x="194.8" y="115">RP22</text>
<text x="214.6" y="118.7">56X2_4</text>
<text x="214.6" y="115">56X2_4</text>
<text x="90.2" y="122.3">RP39</text>
<text x="110" y="122.3">56X2_4</text>
<text x="194.8" y="122.3">RP23</text>
<text x="214.6" y="122.3">56X2_4</text>
<text x="90.2" y="127.7">RP38</text>
<text x="90.2" y="131.3">RP42</text>
<text x="110" y="127.7">56X2_4</text>
<text x="110" y="131.3">56X2_4</text>
<text x="194.8" y="131.3">RP18</text>
<text x="194.8" y="127.7">RP25</text>
<text x="214.6" y="131.3">56X2_4</text>
<text x="214.6" y="127.7">56X2_4</text>
<text x="90.2" y="134.9">RP31</text>
<text x="110" y="134.9">56X2_4</text>
<text x="194.8" y="134.9">RP19</text>
<text x="214.6" y="134.9">56X2_4</text>
<text x="137.1" y="161.9">RP24</text>
<text x="137.1" y="158.3">RP36</text>
<text x="156.9" y="161.9">56X2_4</text>
<text x="156.9" y="158.3">56X2_4</text>
<text x="137.1" y="165.5">RP17</text>
<text x="156.9" y="165.5">56X2_4</text>
<text x="137.1" y="169.1">RP30</text>
<text x="137.1" y="172.8">RP29</text>
<text x="156.9" y="169.1">56X2_4</text>
<text x="156.9" y="172.8">56X2_4</text>
<text x="137.1" y="176.4">RP35</text>
<text x="156.9" y="176.4">56X2_4</text>
</g>
<g font-size="1.6" fill="#f00">
<text x="77.9" y="100.6">R_A_MA1</text>
<text x="77.9" y="98.8">R_A_SRASA#</text>
<text x="77.9" y="97">R_A_MA13</text>
<text x="182.5" y="100.6">R_B_MA3</text>
<text x="182.5" y="97">R_B_MA0</text>
<text x="77.9" y="106">R_A_MA5</text>
<text x="77.9" y="104.2">R_A_MA3</text>
<text x="77.9" y="102.4">R_A_MA8</text>
<text x="182.5" y="104.2">R_B_MA8</text>
<text x="182.5" y="102.4">R_B_MA1</text>
<text x="182.5" y="106">R_B_MA5</text>
<text x="77.9" y="111.4">R_A_MA9</text>
<text x="77.9" y="109.6">R_A_MA11</text>
<text x="77.9" y="113.2">R_A_MA10</text>
<text x="182.5" y="109.6">R_B_MA4</text>
<text x="182.5" y="111.4">R_B_MA2</text>
<text x="182.5" y="113.2">R_B_MA12</text>
<text x="77.9" y="116.9">R_A_MA6</text>
<text x="77.9" y="118.7">R_A_MA7</text>
<text x="182.5" y="118.7">R_B_MA6</text>
<text x="182.5" y="116.9">R_B_MA7</text>
<text x="182.5" y="115.1">R_B_MA9</text>
<text x="77.9" y="120.5">R_A_MA2</text>
<text x="77.9" y="122.3">R_A_MA4</text>
<text x="77.9" y="127.7">R_A_MA0</text>
<text x="77.9" y="129.5">R_A_MA12</text>
<text x="182.5" y="127.7">R_B_MA13</text>
<text x="182.5" y="133.1">R_B_MA10</text>
<text x="124.8" y="172.8">R_B_MA11</text>
</g>
<g font-size="1.3">
<text x="19.9" y="1.4">1</text>
<text x="55.9" y="1.4">2</text>
<text x="92" y="1.4">3</text>
<text x="128.1" y="1.4">4</text>
<text x="164.1" y="1.4">5</text>
<text x="200.2" y="1.4">6</text>
<text x="236.3" y="1.4">7</text>
<text x="272.3" y="1.4">8</text>
<text x=".5" y="28.7">A</text>
<text x="290.8" y="28.7">A</text>
<text x=".5" y="80.1">B</text>
<text x="290.8" y="80.1">B</text>
<text x=".5" y="131.4">C</text>
<text x="290.8" y="131.4">C</text>
<text x=".5" y="182.8">D</text>
<text x="290.8" y="182.8">D</text>
<text x="19.9" y="208.7">1</text>
<text x="55.9" y="208.7">2</text>
<text x="92" y="208.7">3</text>
<text x="128.1" y="208.7">4</text>
<text x="164.1" y="208.7">5</text>
<text x="200.2" y="208.7">6</text>
<text x="236.3" y="208.7">7</text>
<text x="272.3" y="208.7">8</text>
</g>
</svg>
